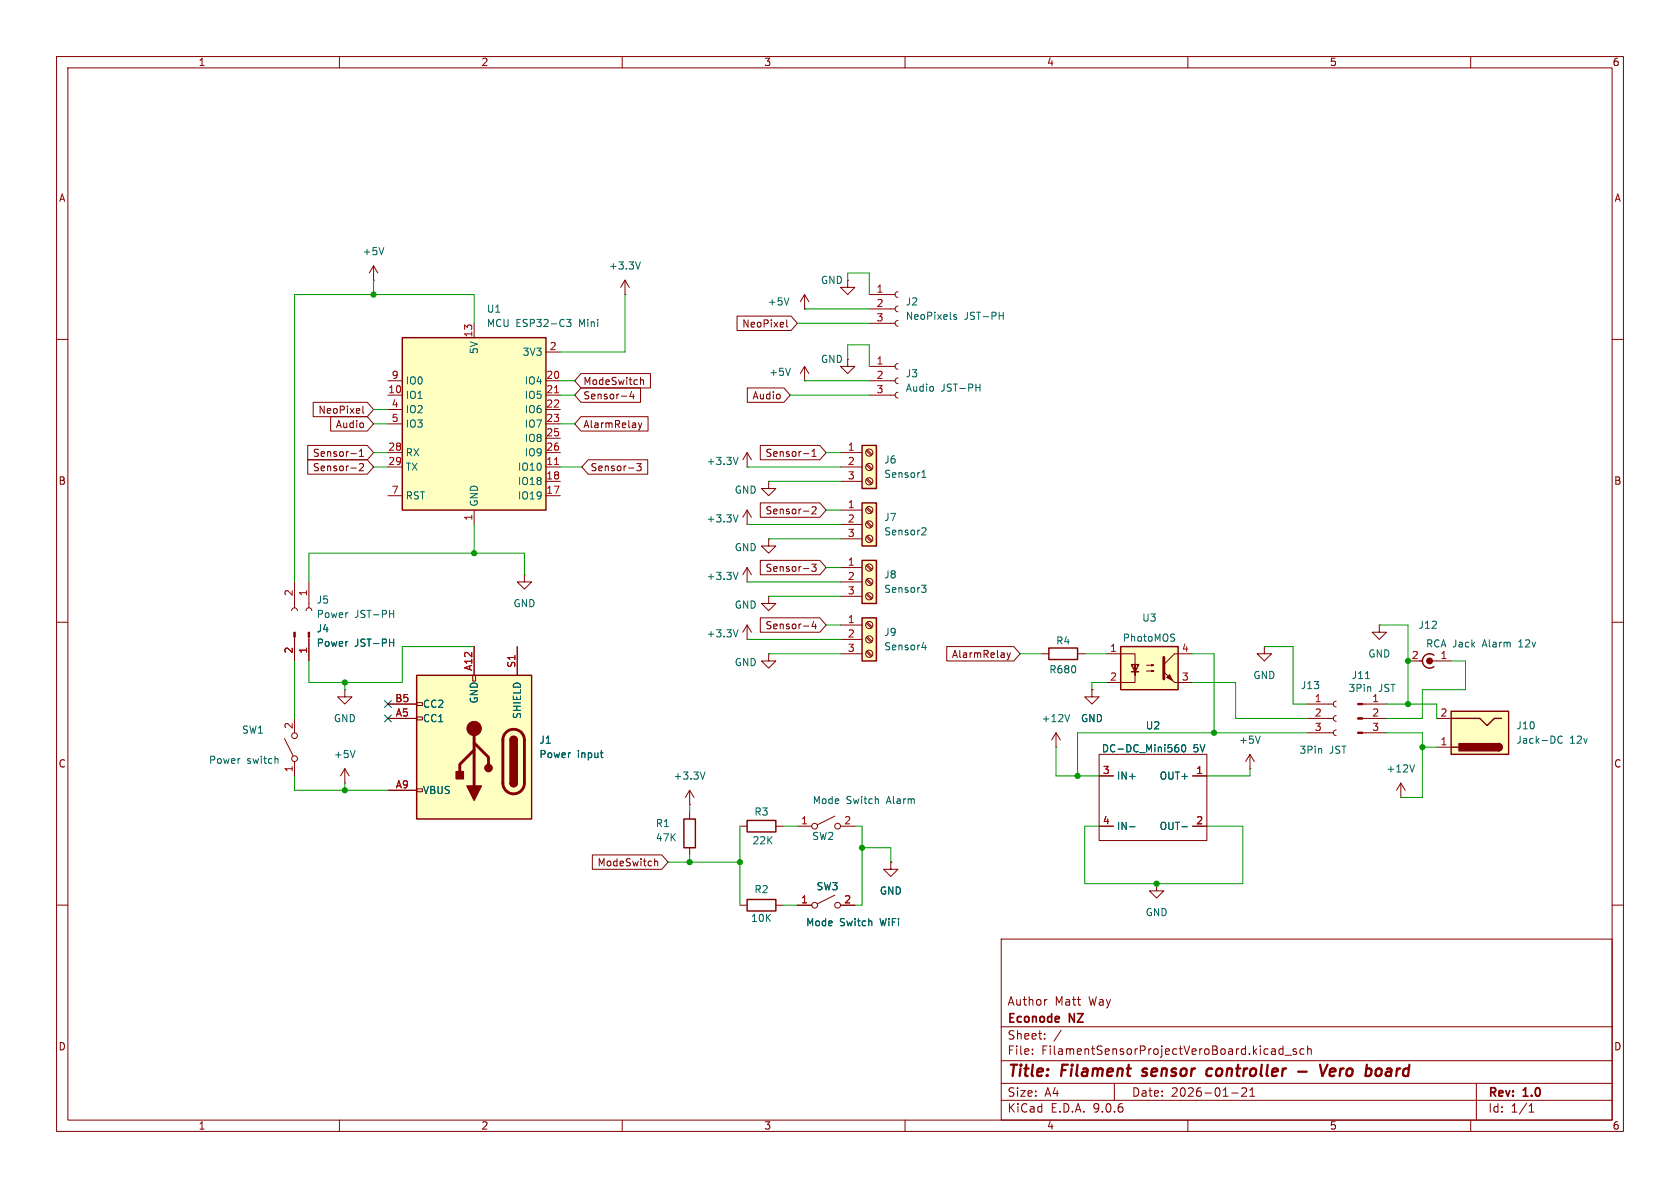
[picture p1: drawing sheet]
<svg xmlns="http://www.w3.org/2000/svg" width="297mm" height="210mm" viewBox="0 0 297 210" stroke-linecap="round" stroke-linejoin="round" font-family="sans-serif">
<g fill="none" stroke="#840000" stroke-width=".18">
<path d="M10 10h277v190h-277zM12 12h273v186h-273zM60 10v2M110 10v2M160 10v2M210 10v2M260 10v2M10 60h2M285 60h2M10 110h2M51.6 108l.1-.4 .4-.2 .3 .2 .2 .4M52.1 102.9v4.5"/>
<path d="M54.1 108l.1-.4 .4-.2 .4 .2 .1 .4M54.6 102.9v4.5M285 110h2M10 160h2M177 166h108v32h-108zM185.1 176.7l-.3 .1M285 160h2M60 198v2M110 198v2M160 198v2M177 194.5h108M177 191.5h108"/>
<path d="M177 187.5h108M177 181.5h108M182.5 186.3v.1M182.5 185.5v.1M184.7 183.6v.1M184.7 182.8v.1M187.6 182.1l-1.3 2M197 191.5v3M210 198v2M217.7 193.2h1.2M219.5 192.4l.6-.1 .2 .1 .1 .3-.9 1.1h.9M221 193.8h.8"/>
<path d="M221 192.7l.4-.4v1.5M226.8 184.9v1.5M226.8 185.5l-.4-.1-.3 .3v.4l.1 .2h.6M227.2 186.5h1.1M229.2 185.5l-.4-.1-.2 .2 .1 .2 .5 .2v.3h-.6M230.5 185.5l-.4-.1-.3 .3v.4l.2 .2h.5M231.2 185.5l.2-.1 .3 .1 .1 .9M231.2 184.9v1.5M260 198v2M261 191.5v6.5M270.3 196.6h.9M270.3 195.5l.4-.4v1.5"/>
</g>
<path d="M201.9 190.1l.2 .1M202.1 189l-.1 .3 .1 .1M214.3 189a.66 .66 0 0 0-1 .3v.5l.1 .3 .2 .1 .6-.1M229.5 189.4h1.5M233.4 188.2l.4 2 .9-2M235.1 189.5l1-.1-.1-.4-.2-.1-.5 .1-.2 .9 .2 .3 .6-.1M243.7 188.9l.4 .1 .2 .3-.1 .5-.4 .4" fill="none" stroke="#840000" stroke-width=".4"/>
<path d="M68.9 108.5h.7M69.6 107.9v1.3" fill="none" stroke="#006464" stroke-width=".18"/>
<path d="M152.4 78.7h2.5v7.7h-2.5z" fill="#ffffc2"/>
<path d="M152.4 78.7h2.5v7.7h-2.5z" fill="none" stroke="#840000" stroke-width=".25"/>
<g fill="none" stroke="#840000" stroke-width=".18">
<path d="M149.9 49.5v1.3h1.2l-1.2 1.3-1.3-1.3h1.3M149.9 49.5h.1M153.1 79.7l.9 .8M153.3 79.5l.9 .8M148.6 80h3.8M148.6 82.6h3.8M148.6 85.1h3.8M153.1 82.2l.9 .9M153.1 84.8l.9 .8M153.3 82l.9 .9M153.3 84.6l.9 .8M132.1 113h.1"/>
<path d="M132.1 110.5l-.8 1.3M132.1 110.5l.7 1.3M132.1 110.5v2.5M135.9 115.6v1.2h1.3l-1.3 1.3-1.3-1.3h1.3M135.9 115.6h.1"/>
<circle cx="153.7" cy="80" r=".63"/>
<circle cx="153.7" cy="82.5" r=".63"/>
<circle cx="153.7" cy="85.1" r=".63"/>
</g>
<path d="M163 84.4h.7M163 83.5l.3-.4v1.3M130.5 111.3l-.4 1.3" fill="none" stroke="#006464" stroke-width=".18"/>
<path d="M152.4 109.2h2.5v7.6h-2.5z" fill="#ffffc2"/>
<path d="M152.4 109.2h2.5v7.6h-2.5zM120.9 144.8h2v5.1h-2zM132.1 145h5.1v2.1h-5.1zM132.1 159h5.1v2h-5.1z" fill="none" stroke="#840000" stroke-width=".25"/>
<g fill="none" stroke="#840000" stroke-width=".18">
<path d="M153.7 52.1h4.5M153.7 54.6h4.5M153.7 57.2h4.5M158.7 51.6l-.3 .1-.2 .4 .2 .3 .3 .2M158.7 54.1l-.3 .2-.2 .3 .2 .4 .3 .1M158.7 56.6l-.3 .2-.2 .4 .2 .3 .3 .2M149.9 63.5v1.3h1.2l-1.2 1.2-1.3-1.2h1.3M149.9 63.5h.1M153.7 64.8h4.5M153.7 67.3h4.5M153.7 69.9h4.5M158.7 64.3l-.3 .1-.2 .4 .2 .3 .3 .2"/>
<path d="M158.7 66.8l-.3 .2-.2 .3 .2 .4 .3 .1M158.7 69.3l-.3 .2-.2 .4 .2 .3 .3 .2M132.1 82.6h.1M132.1 92.7h.1M132.1 80v2.6M132.1 90.2v2.5M132.1 80l-.8 1.3M132.1 80l.7 1.3M132.1 90.2l-.8 1.2M132.1 90.2l.7 1.2M135.9 95.3v1.2h1.3l-1.3 1.3-1.3-1.3h1.3M135.9 95.3h.1"/>
<path d="M135.9 85.1v1.3h1.3l-1.3 1.2-1.3-1.2h1.3M135.9 85.1h.1M132.1 102.9h.1M132.1 100.3l-.8 1.3M132.1 100.3l.7 1.3M132.1 100.3v2.6M135.9 105.4v1.3h1.3l-1.3 1.3-1.3-1.3h1.3M135.9 105.4h.1M148.6 110.5h3.8M148.6 113h3.8M148.6 115.6h3.8M153.1 110.2l.9 .8"/>
<path d="M153.1 112.7l.9 .8M153.1 115.2l.9 .9M153.3 110l.9 .8M153.3 112.5l.9 .9M153.3 115.1l.9 .8M223.5 114.3v1.3h1.3l-1.3 1.2-1.3-1.2h1.3M223.5 114.3h.1M121.9 139.7v2.5M121.9 139.7l-.7 1.3M121.9 139.7l.8 1.3M121.9 142.2h.1M121.9 143.5v1.3"/>
<path d="M121.9 149.9v1.2M130.8 146.1h1.3M137.2 146.1h1.2M141 146.1h2.5M147.6 158.2l-3.1 1.6M147.6 144.3l-3.1 1.5M148.6 146.1h2.5M130.8 160h1.3M137.2 160h1.2M141 160h2.5M148.6 160h2.5"/>
<circle cx="153.7" cy="115.6" r=".63"/>
<circle cx="153.7" cy="110.5" r=".63"/>
<circle cx="153.7" cy="113" r=".63"/>
<circle cx="144" cy="146.1" r=".51"/>
<circle cx="148.1" cy="146.1" r=".51"/>
<circle cx="144" cy="160" r=".51"/>
<circle cx="148.1" cy="160" r=".51"/>
</g>
<path d="M169.1 55.7l-.3-.1-.2 .2 .1 .2 .4 .1v.3h-.5M176.6 55.8h.8M177.4 55.2v1.3M172.5 68.5h.8M173.3 67.9v1.3M130.5 80.8l-.4 1.3M130.5 91l-.4 1.3M130.5 101.2l-.4 1.2M163 114.5h.8M163.6 114v.9M124.6 136.5l-.4 1.2" fill="none" stroke="#006464" stroke-width=".18"/>
<path d="M73.7 119.4h20.3v25.4h-20.3z" fill="#ffffc2"/>
<g fill="none" stroke="#840000" stroke-width=".18">
<path d="M83.6 119.4h.5v1h-.5zM83.8 114.3v5.1M91.4 114.3v5.1M92.7 101.6v1.3h1.3l-1.3 1.2-1.3-1.2h1.3M92.7 101.6h.1M243.8 110.5v1.3h1.3l-1.3 1.2-1.2-1.2h1.2M243.8 110.5h.1M248.9 116.8h2.6M252.7 116.8h3.8M68.6 139.7h5.1M68.6 127h5.1M68.6 124.5h5.1"/>
<path d="M73.7 139.4h1v.6h-1zM73.7 126.7h1v.6h-1zM73.7 124.2h1v.5h-1zM221 135.9h.1M221 133.4l-.8 1.2M221 133.4l.7 1.2M221 133.4v2.5M231.1 127h4.6M231.1 124.5h4.6M231.1 129.5h4.6M236.2 124l-.3 .1-.2 .4 .2 .3 .3 .2M236.2 126.5l-.3 .1-.2 .4 .2 .4 .3 .1"/>
<path d="M236.2 129l-.3 .2-.2 .3 .2 .4 .3 .1M240.9 127h4.2M240.9 124.5h4.2M240.9 129.5h4.2"/>
</g>
<path d="M73.7 119.4h20.3v25.4h-20.3zM253.5 115.8a1.27 1.27 0 0 0-1.7 .2 1.27 1.27 0 0 0 0 1.7 1.27 1.27 0 0 0 1.7 .2M90.2 138.4a.64 .64 0 0 0 .6 .7 .64 .64 0 0 0 .6-.7M90.2 130.8a.64 .64 0 0 1 .6-.6 .64 .64 0 0 1 .6 .6" fill="none" stroke="#840000" stroke-width=".25"/>
<path d="M83.8 132.6l-2.5 2.5v1.3M83.8 131.3l2.6 2.6v1.2M83.8 128.8v10.1M89.5 129.5a1.9 1.9 0 0 1 2-.4 1.9 1.9 0 0 1 1.2 1.7v7.6a1.91 1.91 0 0 1-1.9 1.9 1.91 1.91 0 0 1-1.9-1.9v-7.7l.2-.7z" fill="none" stroke="#840000" stroke-width=".51"/>
<g fill="#840000" stroke="#840000" stroke-width=".25">
<path d="M90.2 130.8h1.2v7.6h-1.2z"/>
<path d="M90.2 138.4h1.2a.64 .64 0 0 1-.6 .7 .64 .64 0 0 1-.6-.7z"/>
<path d="M90.4 130.4a.64 .64 0 0 1 .6-.2 .64 .64 0 0 1 .4 .6h-1.2z"/>
<path d="M82.5 138.9h2.6l-1.3 2.6z"/>
<path d="M80.6 136.4h1.3v1.3h-1.3z"/>
<circle cx="86.4" cy="135.8" r=".63"/>
</g>
<g fill="#840000" stroke="#840000" stroke-width=".18">
<path d="M240 124.3h.9v.3h-.9z"/>
<path d="M240 126.9h.9v.2h-.9z"/>
<path d="M240 129.4h.9v.3h-.9z"/>
<circle cx="83.8" cy="128.8" r="1.27"/>
</g>
<path d="M241.4 120h.7M106.1 133.1h.5M106.4 133.9h.2M222.8 130.1l-.4 1.3" fill="none" stroke="#006464" stroke-width=".18"/>
<circle cx="252.7" cy="116.8" r=".51" fill="#840000" stroke="#840000" stroke-width=".2"/>
<path d="M256.5 125.7h10.2v7.7h-10.2z" fill="#ffffc2"/>
<path d="M185.4 114.6h5.1v2h-5.1zM256.5 125.7h10.2v7.7h-10.2zM256.5 127h5.1l1.3 1.3 1.3-1.3h1.2M256.5 132.1h1.3M264.9 131.4a.64 .64 0 0 1 .7 .7 .64 .64 0 0 1-.7 .6" fill="none" stroke="#840000" stroke-width=".25"/>
<g fill="#840000" stroke="#840000" stroke-width=".25">
<path d="M264.9 131.4a.64 .64 0 0 1 .7 .7 .64 .64 0 0 1-.7 .6z"/>
<path d="M257.9 131.4h7v1.3h-7z"/>
</g>
<g fill="none" stroke="#840000" stroke-width=".18">
<path d="M184.1 115.6h1.3M190.5 115.6h1.3M186.7 132.1h.1M186.7 129.5l-.8 1.3M186.7 129.5l.8 1.3M186.7 129.5v2.6M194.3 133.4h19.1v15.2h-19.1zM194.3 137.2h2.5M210.8 137.2h2.6M247.6 138.4l-.7 1.3M247.6 138.4l.8 1.3M247.6 138.4v2.6"/>
<path d="M254 132.1h2.5M254 127h2.5M194.3 146.1h2.5M210.8 146.1h2.6M247.6 141h.1"/>
</g>
<path d="M189.1 126.3l-.4 1.3M207.9 132.1h.3l.2 .3-.1 .4-.4 .1M208 131.6h.3M209 131.8l.2-.2a.68 .68 0 0 1 .4 .7 .68 .68 0 0 1-.4 .6l-.2-.1-.1-.4zM250.1 135.2l-.5 1.3M276.2 130.2a.6 .6 0 0 0-.9 .5 .6 .6 0 0 0 .6 .7l.3-.1M199.7 146.1h1M208.9 146.1h1" fill="none" stroke="#006464" stroke-width=".18"/>
<path d="M71.1 59.7h25.4v30.5h-25.4z" fill="#ffffc2"/>
<path d="M71.1 59.7h25.4v30.5h-25.4z" fill="none" stroke="#840000" stroke-width=".25"/>
<g fill="none" stroke="#840000" stroke-width=".18">
<path d="M83.8 57.2v2.5M68.6 67.3h2.5M68.6 69.9h2.5M68.6 72.4h2.5M68.6 74.9h2.5M96.5 67.3h2.6M96.5 69.9h2.6M96.5 72.4h2.6M96.5 74.9h2.6M96.5 62.2h2.6M96.5 77.5h2.6M68.6 80h2.5"/>
<path d="M68.6 82.6h2.5M68.6 87.6h2.5M83.8 90.2v2.5M96.5 80h2.6M96.5 82.6h2.6M96.5 87.6h2.6M96.5 85.1h2.6"/>
</g>
<path d="M98 69.4h.8M98 82.1h.8" fill="none" stroke="#a90000" stroke-width=".18"/>
<path d="M100.2 56.5h.8l-.5 .4 .4 .2v.5l-.2 .1-.5-.1" fill="none" stroke="#006464" stroke-width=".18"/>
<path d="M198.1 114.3h10.2v7.6h-10.2z" fill="#ffffc2"/>
<path d="M198.1 114.3h10.2v7.6h-10.2zM200 117.5h1.3l-.6 1.2zM200 118.7h1.3" fill="none" stroke="#840000" stroke-width=".25"/>
<path d="M195.6 115.6h5.1v3.8v-1.9M200.7 118.7v2h-5.1M202.7 117.6h1.3l-.4 .1v-.2l.4 .1M202.7 118.6h1.3l-.4 .1v-.2l.4 .1M210.8 115.6h-3.2l-1.9 1.9M193 121.9v1.3h1.3l-1.3 1.3-1.2-1.3h1.2M193 121.9h.1M207.6 120.7h3.2M157.5 152.4v1.3h1.2l-1.2 1.2-1.3-1.2h1.3M157.5 152.4h.1M204.5 156.2v1.3h1.2l-1.2 1.3-1.3-1.3h1.3M204.5 156.2h.1" fill="none" stroke="#840000" stroke-width=".18"/>
<path d="M205.7 116.2v3.8" fill="none" stroke="#840000" stroke-width=".51"/>
<g fill="#840000" stroke="#840000" stroke-width=".18">
<path d="M206.2 119.8l.6-.5 .5 1z"/>
<path d="M205.7 118.7l1.9 2z"/>
</g>
<path d="M207.5 112.1h.2M207.6 112.8l.1 .2-.1 .3" fill="none" stroke="#006464" stroke-width=".18"/>
<path d="M152.4 99.1h2.5v7.6h-2.5z" fill="#ffffc2"/>
<path d="M152.4 99.1h2.5v7.6h-2.5z" fill="none" stroke="#840000" stroke-width=".25"/>
<g fill="none" stroke="#840000" stroke-width=".18">
<path d="M153.1 100l.9 .8M153.3 99.8l.9 .9M148.6 100.3h3.8M148.6 102.9h3.8M148.6 105.4h3.8M153.1 102.5l.9 .9M153.1 105.1l.9 .8M153.3 102.4l.9 .8M153.3 104.9l.9 .8"/>
<circle cx="153.7" cy="100.3" r=".63"/>
<circle cx="153.7" cy="102.9" r=".63"/>
<circle cx="153.7" cy="105.4" r=".63"/>
</g>
<path d="M162.9 103.4h.8l-.4 .5 .3 .2 .1 .4-.2 .2h-.4" fill="none" stroke="#006464" stroke-width=".18"/>
<path d="M152.4 88.9h2.5v7.6h-2.5z" fill="#ffffc2"/>
<path d="M152.4 88.9h2.5v7.6h-2.5z" fill="none" stroke="#840000" stroke-width=".25"/>
<g fill="none" stroke="#840000" stroke-width=".18">
<path d="M66 49.5h.1M66 47l-.7 1.3M66 47l.8 1.3M66 47v2.5M110.5 52.1h.1M110.5 49.5l-.8 1.3M110.5 49.5l.8 1.3M110.5 49.5v2.6M130.3 55.9h9.6l1.1 1.3-1.1 1.2h-9.6zM139.1 56.6v1l.2 .2M142.2 54.6h.1M142.2 52.1v2.5"/>
<path d="M142.2 52.1l-.7 1.2M142.2 52.1l.8 1.2M54.4 78.7h10.5l1.1 1.3-1.1 1.3h-10.5zM55.4 71.1h9.5l1.1 1.3-1.1 1.3h-9.5zM58.5 73.7h6.4l1.1 1.2-1.1 1.3h-6.4zM63.5 79.8l.4-.4v1.3M64.1 71.8v1.1l.2 .2M102.7 66h12.3v2.6h-12.3l-1.1-1.3zM102.7 73.7h11.9v2.5h-11.9l-1.1-1.3zM102.7 68.6h10.5v2.5h-10.5l-1.1-1.2zM109.8 70h1M111.7 69.2l-.3 .9h.7"/>
<path d="M112 69.7v.8M112.9 74.8l.3 .8M113.2 75.6l-.3 .4M113.2 66.7v1.3M113.2 67.3l.2-.2 .3 .1 .1 .8M113.5 74.8l-.3 .8M132.1 68.6h6.5l1.1 1.3-1.1 1.2h-6.5zM134.4 78.7h10.5l1.1 1.3-1.1 1.3h-10.5zM142.2 67.3h.1M142.2 64.8l-.7 1.2M142.2 64.8l.8 1.2M142.2 64.8v2.5"/>
<path d="M143.6 79.8l.3-.4v1.3M54.4 81.3h10.5l1.1 1.3-1.1 1.2h-10.5zM62 82.7h1M62 80.2h1M63.5 82.1l.5-.1 .3 .3-.8 .9h.8M63.5 80.7h.8M104 81.3h10.5v2.5h-10.5l-1.1-1.2zM111.1 82.7h1M112.6 82h.7l-.4 .4 .4 .2v.5l-.2 .1-.5-.1M134.4 99.1h10.5l1.1 1.2-1.1 1.3h-10.5zM134.4 88.9h10.5l1.1 1.3-1.1 1.2h-10.5zM142 90.4h1"/>
<path d="M142 80.2h1M143.5 99.7h.8l-.4 .5 .3 .1v.6l-.2 .1-.5-.1M143.6 89.7l.4-.1 .3 .3-.8 .9h.8M143.6 80.7h.7M148.6 90.2h3.8M148.6 92.7h3.8M148.6 95.3h3.8M153.1 89.8l.9 .9M153.1 92.4l.9 .8M153.1 94.9l.9 .9M153.3 89.7l.9 .8M153.3 92.2l.9 .8"/>
<path d="M153.3 94.7l.9 .9M52.1 112.6v4.2M54.6 112.6v4.2M83.8 114.3v5.1M91.4 114.3v5.1M134.4 109.2h10.5l1.1 1.3-1.1 1.3h-10.5zM142 110.7h1M142 100.5h1M143.9 109.8l-.3 .9h.7M144.2 110.3v.9M167.4 114.3h11.8l1.1 1.3-1.1 1.2h-11.8zM178 115.4l.3 .8"/>
<path d="M178.3 116.2l-.3 .5M178.6 115.4l-.3 .8M50.3 130.6l1.5 3M52.1 127v2.5M52.1 134.6v2.6M61 121.9v1.3h1.2l-1.2 1.3-1.3-1.3h1.3M61 121.9h.1M61 138.4h.1M61 135.9l-.8 1.3M61 135.9l.7 1.3M61 135.9v2.5M68.6 139.7h5.1"/>
<path d="M68.6 127h5.1M68.6 124.5h5.1M193 121.9h.1M194.3 137.2h2.5M210.8 137.2h2.6M104.7 151.1h12.3l1.1 1.3-1.1 1.3h-12.3zM115.7 151.8v1.3M115.7 152.3l.2-.1 .3 .1 .1 .8M157.5 152.4h.1M194.3 146.1h2.5M210.8 146.1h2.6M141 160h2.5"/>
<path d="M148.6 160h2.5"/>
<circle cx="153.7" cy="90.2" r=".63"/>
<circle cx="153.7" cy="92.7" r=".63"/>
<circle cx="153.7" cy="95.2" r=".63"/>
<circle cx="52.1" cy="130" r=".51"/>
<circle cx="52.1" cy="134.1" r=".51"/>
</g>
<g fill="none" stroke="#006464" stroke-width=".18">
<path d="M67.9 43.8l-.5 1.2M113.2 46.3l-.4 1.3M139.5 52.6l-.4 1.3M139.7 65.1l-.4 1.3M163.2 93.3h.4l.1 .4-.8 .9h.8M68.9 113.6h.7M69.6 113v1.2M49 134.1l.2 .2v.6M62.8 132.7l-.4 1.2M106.1 133.1h.5M106.4 133.9h.2M207.9 132.1h.3l.2 .3-.1 .4-.4 .1"/>
<path d="M208 131.6h.3M209 131.8l.2-.2a.68 .68 0 0 1 .4 .7 .68 .68 0 0 1-.4 .6l-.2-.1-.1-.4zM199.7 146.1h1M208.9 146.1h1"/>
</g>
<g fill="#840000" stroke="#840000" stroke-width=".18">
<path d="M54.5 111.8h.2v.8h-.2z"/>
<path d="M51.9 111.8h.3v.8h-.3z"/>
</g>
<g fill="none" stroke="#009600" stroke-width=".18">
<path d="M66 49.5v2.6M83.8 57.2v-5.1h-31.7v50.8M110.5 52.1v10.1h-11.4M141 57.2h12.7M142.2 54.6h11.5M149.9 49.5v-1.2h3.8v3.8M66 74.9h2.6M66 72.4h2.6M99.1 74.9h2.5M99.1 69.9h2.5M99.1 67.3h2.5M139.7 69.9h14"/>
<path d="M142.2 67.3h11.5M149.9 63.5v-2.5h3.8v3.8M66 82.6h2.6M66 80h2.6M83.8 92.7v5.1M99.1 82.6h3.8M132.1 82.6h16.5M132.1 92.7h16.5M135.9 95.3h12.7M135.9 85.1h12.7M146 80h2.6M146 90.2h2.6"/>
<path d="M52.1 116.8v10.2M83.8 114.3h-12.7v6.4h-16.5v-3.9M92.7 101.6v-3.8h-38.1v5.1M132.1 113h16.5M132.1 102.9h16.5M135.9 115.6h12.7M135.9 105.4h12.7M146 110.5h2.6M146 100.3h2.6M180.3 115.6h3.8M191.8 115.6h3.8M210.8 115.6h3.8v13.9"/>
<path d="M223.5 114.3h5.1v10.2h2.5M243.8 110.5h5.1v14M256.5 116.8h2.6v5.1h-7.6v5.1h-6.4M52.1 137.2v2.5h16.5M61 120.7v1.2M61 138.4v1.3M186.7 132.1v5.1h7.6M195.6 120.7h-2.6v1.2M210.8 120.7h7.6v6.3h12.7M221 135.9v1.3h-7.6M231.1 129.5h-40.6v7.7M245.1 129.5h6.4v11.5h-3.9"/>
<path d="M245.1 124.5h8.9v2.5M251.5 132.1h2.5M118.1 152.4h12.7M121.9 142.2v1.3M121.9 151.1v1.3M130.8 146.1v13.9M138.4 146.1h2.6M151.1 146.1h1.3v13.9h-1.3M152.4 149.9h5.1v2.5M194.3 146.1h-2.5v10.1h27.9v-10.1h-6.3M138.4 160h2.6"/>
</g>
<path d="M68 123.9l1.2 1.2M68 126.4l1.2 1.2M69.2 123.9l-1.2 1.2M69.2 126.4l-1.2 1.2" fill="none" stroke="#000084" stroke-width=".18"/>
<g fill="#009600" stroke="#009600" stroke-width=".18">
<circle cx="130.8" cy="152.4" r=".46"/>
<circle cx="121.9" cy="152.4" r=".46"/>
<circle cx="152.4" cy="149.9" r=".46"/>
<circle cx="61" cy="139.7" r=".46"/>
<circle cx="83.8" cy="97.8" r=".46"/>
<circle cx="61" cy="120.7" r=".46"/>
<circle cx="66" cy="52.1" r=".46"/>
<circle cx="190.5" cy="137.2" r=".46"/>
<circle cx="204.5" cy="156.2" r=".46"/>
<circle cx="214.6" cy="129.5" r=".46"/>
<circle cx="251.5" cy="132.1" r=".46"/>
<circle cx="248.9" cy="124.5" r=".46"/>
<circle cx="248.9" cy="116.8" r=".46"/>
</g>
<g font-size="2.8" fill="#840000">
<text x="178" y="190.9">Title:</text>
<text x="187.7" y="190.9">Filament</text>
<text x="202.8" y="190.9">sensor</text>
<text x="215" y="190.9">controller</text>
<text x="236.7" y="190.9">Vero</text>
<text x="245.5" y="190.9">board</text>
</g>
<g font-size="2.1" fill="#840000">
<text x="178" y="178">Author</text>
<text x="186.4" y="178">Matt</text>
<text x="192.5" y="178">Way</text>
<text x="178" y="184">Sheet:</text>
<text x="178" y="181.2">Econode</text>
<text x="189.1" y="181.2">NZ</text>
<text x="178" y="186.7">File:</text>
<text x="184.1" y="186.7">FilamentSensorProjectVeroBoard.kicad_sch</text>
<text x="178" y="196.9">KiCad</text>
<text x="178" y="194.1">Size:</text>
<text x="184.7" y="194.1">A4</text>
<text x="185.7" y="196.9">E.D.A.</text>
<text x="193.3" y="196.9">9.0.6</text>
<text x="200" y="194.1">Date:</text>
<text x="207" y="194.1">2026-01-21</text>
<text x="263" y="194.3">Rev:</text>
<text x="263" y="196.9">Id:</text>
<text x="267.1" y="196.9">1/1</text>
<text x="269.4" y="194.3">1.0</text>
</g>
<g font-size="1.8" fill="#840000">
<text x="35" y="11.9">1</text>
<text x="85" y="11.9">2</text>
<text x="135" y="11.9">3</text>
<text x="185" y="11.9">4</text>
<text x="235" y="11.9">5</text>
<text x="285" y="11.9">6</text>
<text x="10.3" y="35.9">A</text>
<text x="285.3" y="35.9">A</text>
<text x="131.1" y="58.1">NeoPixel</text>
<text x="103" y="68.3">ModeSwitch</text>
<text x="103" y="70.8">Sensor-4</text>
<text x="132.9" y="70.8">Audio</text>
<text x="56.2" y="73.3">NeoPixel</text>
<text x="59.3" y="75.9">Audio</text>
<text x="103" y="75.9">AlarmRelay</text>
<text x="55.2" y="83.5">Sensor-2</text>
<text x="55.2" y="81">Sensor-1</text>
<text x="104.3" y="83.5">Sensor-3</text>
<text x="135.2" y="81">Sensor-1</text>
<text x="10.3" y="85.9">B</text>
<text x="285.3" y="85.9">B</text>
<text x="135.2" y="91.1">Sensor-2</text>
<text x="135.2" y="101.3">Sensor-3</text>
<text x="135.2" y="111.4">Sensor-4</text>
<text x="168.2" y="116.5">AlarmRelay</text>
<text x="10.3" y="135.9">C</text>
<text x="285.3" y="135.9">C</text>
<text x="105.5" y="153.4">ModeSwitch</text>
<text x="10.3" y="185.9">D</text>
<text x="285.3" y="185.9">D</text>
<text x="35" y="199.9">1</text>
<text x="85" y="199.9">2</text>
<text x="135" y="199.9">3</text>
<text x="185" y="199.9">4</text>
<text x="235" y="199.9">5</text>
<text x="285" y="199.9">6</text>
</g>
<g font-size="1.8" fill="#006464">
<text x="64" y="45.3">+5V</text>
<text x="107.5" y="47.9">+3.3V</text>
<text x="145" y="50.4">GND</text>
<text x="86" y="58">MCU ESP32-C3</text>
<text x="86" y="55.5">U1</text>
<text x="102.5" y="58">Mini</text>
<text x="135.6" y="54.2">+5V</text>
<text x="160" y="54.2">J2</text>
<text x="160" y="56.7">NeoPixels</text>
<text x="170.5" y="56.7">JST-PH</text>
<text x="84.7" y="62.7" transform="rotate(-90 84.7 62.7)">5V</text>
<text x="92.3" y="63.1">3V3</text>
<text x="145" y="64.4">GND</text>
<text x="71.6" y="68.2">IO0</text>
<text x="71.6" y="70.7">IO1</text>
<text x="92.7" y="68.2">IO4</text>
<text x="92.7" y="70.7">IO5</text>
<text x="135.9" y="66.6">+5V</text>
<text x="160" y="66.9">J3</text>
<text x="160" y="69.4">Audio</text>
<text x="166.3" y="69.4">JST-PH</text>
<text x="71.6" y="73.3">IO2</text>
<text x="71.6" y="75.8">IO3</text>
<text x="92.7" y="73.3">IO6</text>
<text x="92.7" y="75.8">IO7</text>
<text x="71.6" y="80.9">RX</text>
<text x="71.6" y="83.4">TX</text>
<text x="91.5" y="83.4">IO10</text>
<text x="92.7" y="78.3">IO8</text>
<text x="92.7" y="80.9">IO9</text>
<text x="124.8" y="82.4">+3.3V</text>
<text x="156.2" y="82.1">J6</text>
<text x="71.6" y="88.5">RST</text>
<text x="84.7" y="89.7" transform="rotate(-90 84.7 89.7)">GND</text>
<text x="91.5" y="86">IO18</text>
<text x="91.5" y="88.5">IO19</text>
<text x="129.8" y="87.5">GND</text>
<text x="156.2" y="84.7">Sensor1</text>
<text x="124.8" y="92.6">+3.3V</text>
<text x="156.2" y="92.3">J7</text>
<text x="156.2" y="94.8">Sensor2</text>
<text x="129.8" y="97.6">GND</text>
<text x="55.9" y="106.9">J5</text>
<text x="90.7" y="107.5">GND</text>
<text x="124.8" y="102.7">+3.3V</text>
<text x="129.8" y="107.8">GND</text>
<text x="156.2" y="102.5">J8</text>
<text x="156.2" y="105">Sensor3</text>
<text x="55.9" y="109.4">Power</text>
<text x="55.9" y="112">J4</text>
<text x="62.7" y="109.4">JST-PH</text>
<text x="124.8" y="112.9">+3.3V</text>
<text x="156.2" y="112.6">J9</text>
<text x="198.4" y="113.6">PhotoMOS</text>
<text x="201.8" y="110.1">U3</text>
<text x="250.7" y="111.4">J12</text>
<text x="55.9" y="114.5">Power</text>
<text x="62.7" y="114.5">JST-PH</text>
<text x="129.8" y="118">GND</text>
<text x="156.2" y="115.2">Sensor4</text>
<text x="185.4" y="119.2">R680</text>
<text x="186.6" y="114.1">R4</text>
<text x="241.8" y="116.4">GND</text>
<text x="252" y="114.7">RCA Jack</text>
<text x="262.2" y="114.7">Alarm</text>
<text x="268.8" y="114.7">12v</text>
<text x="74.7" y="125.3">CC2</text>
<text x="84.7" y="124.5" transform="rotate(-90 84.7 124.5)">GND</text>
<text x="221.5" y="120.2">GND</text>
<text x="229.9" y="122">J13</text>
<text x="238.3" y="122.5">3Pin</text>
<text x="238.9" y="120.2">J11</text>
<text x="243.7" y="122.5">JST</text>
<text x="42.7" y="129.9">SW1</text>
<text x="58.9" y="127.9">GND</text>
<text x="74.7" y="127.9">CC1</text>
<text x="92.3" y="127.2" transform="rotate(-90 92.3 127.2)">SHIELD</text>
<text x="95.3" y="131.7">J1</text>
<text x="184" y="127.9">+12V</text>
<text x="191" y="127.9">GND</text>
<text x="202.5" y="129.1">U2</text>
<text x="218.9" y="131.7">+5V</text>
<text x="268" y="131.7">Jack-DC</text>
<text x="268" y="129.1">J10</text>
<text x="277.5" y="131.7">12v</text>
<text x="36.8" y="135.2">Power</text>
<text x="43.6" y="135.2">switch</text>
<text x="58.9" y="134.2">+5V</text>
<text x="95.3" y="134.2">Power</text>
<text x="102.1" y="134.2">input</text>
<text x="194.7" y="133.2">DC-DC_Mini560</text>
<text x="210.9" y="133.2">5V</text>
<text x="229.6" y="133.5">3Pin</text>
<text x="235" y="133.5">JST</text>
<text x="245" y="136.8">+12V</text>
<text x="74.7" y="140.6">VBUS</text>
<text x="119" y="138">+3.3V</text>
<text x="143.6" y="142.3">Mode</text>
<text x="149.6" y="142.3">Switch</text>
<text x="156.9" y="142.3">Alarm</text>
<text x="197.4" y="138">IN+</text>
<text x="204.9" y="138">OUT+</text>
<text x="115.8" y="146.4">R1</text>
<text x="115.8" y="148.9">47K</text>
<text x="132.9" y="149.5">22K</text>
<text x="133.3" y="144.4">R3</text>
<text x="143.5" y="148.7">SW2</text>
<text x="197.4" y="146.9">IN-</text>
<text x="204.9" y="146.9">OUT-</text>
<text x="133.3" y="158.1">R2</text>
<text x="144.3" y="157.6">SW3</text>
<text x="155.4" y="158.3">GND</text>
<text x="132.7" y="163.2">10K</text>
<text x="142.4" y="163.9">Mode</text>
<text x="148.4" y="163.9">Switch</text>
<text x="155.7" y="163.9">WiFi</text>
<text x="202.4" y="162.2">GND</text>
</g>
<g font-size="1.8" fill="#a90000">
<text x="154.9" y="51.8">1</text>
<text x="83.6" y="59.7" transform="rotate(-90 83.6 59.7)">13</text>
<text x="154.9" y="54.4">2</text>
<text x="154.9" y="56.9">3</text>
<text x="97.1" y="62">2</text>
<text x="154.9" y="64.5">1</text>
<text x="68.5" y="69.6">10</text>
<text x="69.1" y="67.1">9</text>
<text x="96.5" y="67.1">20</text>
<text x="96.5" y="69.6">21</text>
<text x="154.9" y="67.1">2</text>
<text x="154.9" y="69.6">3</text>
<text x="69.1" y="72.1">4</text>
<text x="69.1" y="74.7">5</text>
<text x="96.5" y="72.1">22</text>
<text x="96.5" y="74.7">23</text>
<text x="96.5" y="77.2">25</text>
<text x="68.5" y="79.8">28</text>
<text x="68.5" y="82.3">29</text>
<text x="96.5" y="79.8">26</text>
<text x="96.5" y="82.3">11</text>
<text x="149.8" y="79.8">1</text>
<text x="149.8" y="82.3">2</text>
<text x="69.1" y="87.4">7</text>
<text x="96.5" y="84.8">18</text>
<text x="96.5" y="87.4">17</text>
<text x="149.8" y="84.8">3</text>
<text x="149.8" y="89.9">1</text>
<text x="83.6" y="92.1" transform="rotate(-90 83.6 92.1)">1</text>
<text x="149.8" y="92.5">2</text>
<text x="149.8" y="95">3</text>
<text x="149.8" y="100.1">1</text>
<text x="51.8" y="105.5" transform="rotate(-90 51.8 105.5)">2</text>
<text x="54.4" y="105.5" transform="rotate(-90 54.4 105.5)">1</text>
<text x="149.8" y="102.6">2</text>
<text x="149.8" y="105.2">3</text>
<text x="149.8" y="110.2">1</text>
<text x="149.8" y="112.8">2</text>
<text x="51.8" y="115.6" transform="rotate(-90 51.8 115.6)">2</text>
<text x="54.4" y="115.6" transform="rotate(-90 54.4 115.6)">1</text>
<text x="83.6" y="118.7" transform="rotate(-90 83.6 118.7)">A12</text>
<text x="91.2" y="118.2" transform="rotate(-90 91.2 118.2)">S1</text>
<text x="149.8" y="115.3">3</text>
<text x="196.1" y="115.3">1</text>
<text x="208.8" y="115.3">4</text>
<text x="249.5" y="116.6">2</text>
<text x="254.6" y="116.6">1</text>
<text x="69.8" y="124.2">B5</text>
<text x="196.1" y="120.4">2</text>
<text x="208.8" y="120.4">3</text>
<text x="232.3" y="124.2">1</text>
<text x="242.5" y="124.2">1</text>
<text x="51.8" y="129" transform="rotate(-90 51.8 129)">2</text>
<text x="69.9" y="126.7">A5</text>
<text x="232.3" y="126.7">2</text>
<text x="232.3" y="129.3">3</text>
<text x="242.5" y="126.7">2</text>
<text x="242.5" y="129.3">3</text>
<text x="254.6" y="131.8">1</text>
<text x="254.6" y="126.7">2</text>
<text x="51.8" y="136.6" transform="rotate(-90 51.8 136.6)">1</text>
<text x="194.9" y="136.9">3</text>
<text x="211.4" y="136.9">1</text>
<text x="69.9" y="139.4">A9</text>
<text x="141.5" y="145.8">1</text>
<text x="149.2" y="145.8">2</text>
<text x="194.9" y="145.8">4</text>
<text x="211.4" y="145.8">2</text>
<text x="141.5" y="159.8">1</text>
<text x="149.2" y="159.8">2</text>
</g>
</svg>
